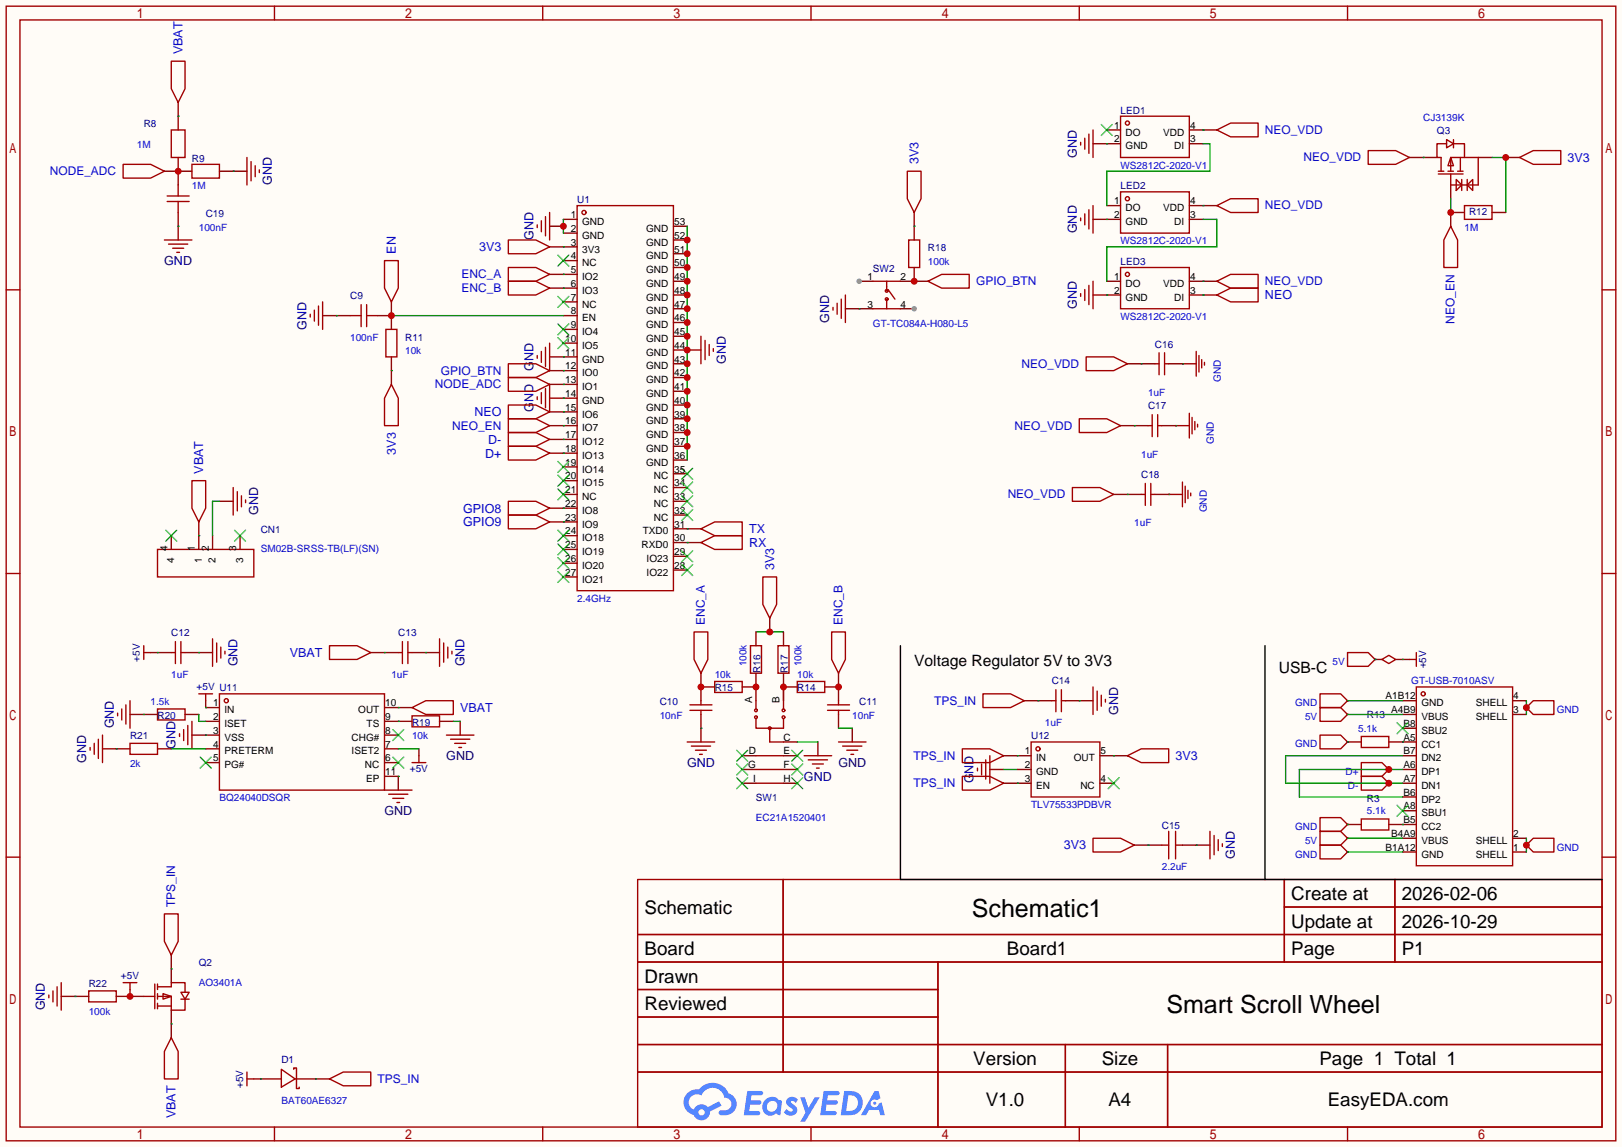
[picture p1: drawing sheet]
<svg xmlns="http://www.w3.org/2000/svg" width="299mm" height="212mm" viewBox="0 0 299 212" stroke-linecap="round" stroke-linejoin="round" font-family="sans-serif">
<path d="M0 0h299.5v211.8h-299.5z" fill="#fffcf7"/>
<g fill="none" stroke="#a10000" stroke-width=".25">
<path d="M1.1 1.1h297.2v209.6h-297.2zM3.7 3.7h292.1v204.5h-292.1zM50.7 1.1v2.6M100.2 1.1v2.6M149.7 1.1v2.6M199.3 1.1v2.6M248.8 1.1v2.6M1.1 53.5h2.6M295.8 53.5h2.5M1.1 105.9h2.6M295.8 105.9h2.5M1.1 158.3h2.6"/>
<path d="M295.8 158.3h2.5M117.7 162.4h178.1v45.8h-178.1zM117.7 172.6h178.1M117.7 177.7h178.1M144.6 162.4v35.6M173.2 177.7v30.5M237.1 162.4v15.3M237.1 167.5h58.7M257.5 162.4v15.3M117.7 182.8h55.5M117.7 192.9h178.1M117.7 187.8h55.5"/>
<path d="M117.7 198h178.1M196.7 192.9v15.3M215.6 192.9v15.3M50.7 208.2v2.5M100.2 208.2v2.5M149.7 208.2v2.5M199.3 208.2v2.5M248.8 208.2v2.5"/>
</g>
<g fill="#5487ff">
<path d="M145.5 202.8a1.3 1.3 0 0 1 1.8 .3l-.4 .6a.54 .54 0 0 0-.9-.2l.1 .2a1.58 1.58 0 0 1 1.1 1.6 1.43 1.43 0 0 1-2.5 .1l.5-.6a.64 .64 0 0 0 .5 .5 .64 .64 0 0 0 .7-.3l-.2-.2a1.6 1.6 0 0 1-1-1.6z"/>
<path d="M147.7 202.7h.9l.7 1.9 1.1-1.9h.9l-2.7 4.5h-.9l1-1.7z"/>
<path d="M138 201.5h1.6a1.31 1.31 0 0 1 1.2 .2 .4 .4 0 0 1-.3 .6h-1.8l-.1 .9h1.6a.4 .4 0 0 1 .4 .4 .4 .4 0 0 1-.4 .4h-1.7l-.2 1.2h.8a1.23 1.23 0 0 1 1.2 .2 .39 .39 0 0 1-.3 .6h-2.7z"/>
<path d="M152.1 201.5h1.6a1.32 1.32 0 0 1 1.3 .2 .39 .39 0 0 1-.4 .6h-1.7l-.2 .9h1.7a.4 .4 0 0 1 .3 .4 .4 .4 0 0 1-.4 .4h-1.7l-.2 1.2h.8a1.23 1.23 0 0 1 1.2 .2 .39 .39 0 0 1-.3 .6h-2.7z"/>
<path d="M161.5 201.5h.7l.4 1.3-.7 .4a.75 .75 0 0 0-1.1 .3 .75 .75 0 0 0 .5 1 .75 .75 0 0 0 .9-.6l.6-.3 .6 2.4h-.9l-.2-1h-1.9l-.5 1h-.9z"/>
<path d="M155.9 201.5l-.7 4.5h1.5a2.27 2.27 0 0 0 2.6-2.3 2.27 2.27 0 0 0-2.7-2.2zM156.6 202.3a1.5 1.5 0 0 1 1.8 1.5 1.5 1.5 0 0 1-1.9 1.4h-.3z"/>
<path d="M141.3 203.1a1.62 1.62 0 0 0-.4 2.1 1.62 1.62 0 0 0 2 .7l.4-.3 .3 .3 .5 .1 .3-2.5-.2-.3h-.4a1.58 1.58 0 0 0-2.5-.1zM141.9 203.6a.99 .99 0 0 1 1.6 .3 .99 .99 0 0 1-.9 1.4 .94 .94 0 0 1-1-.5 .94 .94 0 0 1 .3-1.2z"/>
<path d="M126.9 201.9a2.37 2.37 0 0 0 1.2 4 1.54 1.54 0 0 0 1.7 1 1.54 1.54 0 0 0 1.3-1.6l2.1-1.1-.5-.8-2 1.1a1.57 1.57 0 0 0-2.6 .4 1.5 1.5 0 0 1-.8-2.1 1.5 1.5 0 0 1 2.2-.5 2.23 2.23 0 0 1 2.3-1.4 2.23 2.23 0 0 1 2 1.8 1.16 1.16 0 0 1 1.2 1.1 1.16 1.16 0 0 1-1 1.3h-.7a.47 .47 0 0 0-.6 .3 .47 .47 0 0 0 .4 .6 2.23 2.23 0 0 0 2.3-.7 2.23 2.23 0 0 0 .4-2.3 2.16 2.16 0 0 0-1.3-1.1 3.2 3.2 0 0 0-5.4-.7l-1.2 .1zM129 205.4a.58 .58 0 0 1 1.1 0 .58 .58 0 0 1-1.1 0z"/>
<circle cx="161.5" cy="203.8" r=".28"/>
</g>
<g fill="none" stroke="#a10000" stroke-width=".25">
<path d="M161.2 51.9h5M161.2 57h5M163.7 51.9v1.8M163.7 55.2v1.8M164 53.5l1.2 1.7M139.6 132.7v1.8h5.1v-1.8M139.6 129.4v1.5M139.6 139.6h5.1M142.1 134.5v2.5h2.6M144.7 126.9v4M139.6 142.1h5.1M139.6 144.7h5.1"/>
<circle cx="139.6" cy="131.2" r=".25"/>
<circle cx="139.6" cy="132.5" r=".25"/>
<circle cx="142.1" cy="134.5" r=".25"/>
<circle cx="144.7" cy="131.2" r=".25"/>
<circle cx="144.7" cy="132.5" r=".25"/>
</g>
<path d="M158.6 51.9h2.6M137 139.6h2.6M139.6 126.9v2.5M144.7 139.6h2.5M144.7 126.9v2.5M144.7 137h2.5M137 142.1h2.6M137 144.7h2.6M144.7 142.1h2.5M144.7 144.7h2.5" fill="none" stroke="#870000" stroke-width=".25"/>
<path d="M136 138.6l2 2M138 138.6l-2 2M146.2 138.6l2 2M148.2 138.6l-2 2M136 141.1l2 2M136 143.6l2 2.1M138 141.1l-2 2M138 143.6l-2 2.1M146.2 141.1l2 2M146.2 143.6l2 2.1M148.2 141.1l-2 2M148.2 143.6l-2 2.1" fill="none" stroke="#3c3" stroke-width=".25"/>
<circle cx="158.6" cy="51.9" r=".51" fill="#999"/>
<path d="M158.6 57h2.6M166.2 51.9h2.6M166.2 57h2.6" fill="none" stroke="#870000" stroke-width=".25"/>
<circle cx="168.8" cy="57" r=".51" fill="#999"/>
<g fill="none" stroke="#a10000" stroke-width=".25">
<path d="M106.6 38h17.7v71.1h-17.7zM199.5 26.3v.5M200.3 25.5v2.1M200.3 39.5v2M201 24.8v3.5M201 38.7v3.6M201.8 24v5.1M201.8 38v5.1M206.9 21.5h12.7v7.6h-12.7zM206.9 35.4h12.7v7.7h-12.7zM199.5 40.3v.5M199.5 54.2v.5"/>
<path d="M200.3 53.5v2M201 52.7v3.6M201.8 51.9v5.1M206.9 49.4h12.7v7.6h-12.7zM224.7 54.5l2.5-1.3h5.1v2.6h-5.1zM129.4 62.1v5.1M130.2 62.9v3.5M130.9 63.6v2.1M131.7 64.4v.5"/>
<circle cx="107.8" cy="39.2" r=".38"/>
<circle cx="208.2" cy="36.7" r=".38"/>
<circle cx="208.2" cy="22.7" r=".38"/>
<circle cx="163.7" cy="53.7" r=".25"/>
<circle cx="163.7" cy="55.2" r=".25"/>
<circle cx="208.2" cy="50.7" r=".38"/>
</g>
<g fill="none" stroke="#870000" stroke-width=".25">
<path d="M201.8 26.5h5.1M204.3 24h2.6M204.3 38h2.6M219.6 24h2.5M219.6 26.5h2.5M219.6 38h2.5M104 40.5h2.6M104 43.1h2.6M104 45.6h2.6M104 48.1h2.6M104 50.7h2.6M104 53.2h2.6"/>
<path d="M104 55.8h2.6M104 58.3h2.6M124.3 51.9h2.6M124.3 54.5h2.6M124.3 59.6h2.6M124.3 57h2.6M124.3 49.4h2.6M124.3 46.9h2.6M124.3 44.3h2.6M124.3 41.8h2.6M201.8 40.5h5.1M201.8 54.5h5.1"/>
<path d="M204.3 51.9h2.6M219.6 40.5h2.5M219.6 51.9h2.5M219.6 54.5h5.1M104 60.8h2.6M104 63.4h2.6M104 65.9h2.6M104 68.5h2.6M104 71h2.6M104 73.5h2.6M104 76.1h2.6M104 78.6h2.6"/>
<path d="M124.3 79.9h2.6M124.3 77.3h2.6M124.3 74.8h2.6M124.3 72.3h2.6M124.3 69.7h2.6M124.3 67.2h2.6M124.3 64.6h5.1M124.3 62.1h2.6M104 81.2h2.6M104 83.7h2.6M104 86.2h2.6M104 88.8h2.6"/>
<path d="M104 91.3h2.6M104 93.9h2.6M104 96.4h2.6M104 98.9h2.6M124.3 97.7h2.6M124.3 95.1h2.6M124.3 92.6h2.6M124.3 90h2.6M124.3 87.5h2.6M124.3 85h2.6M124.3 82.4h2.6M104 101.5h2.6"/>
<path d="M104 104h2.6M104 106.6h2.6M124.3 105.3h2.6M124.3 102.7h2.6M124.3 100.2h2.6"/>
</g>
<g fill="none" stroke="#3c3" stroke-width=".25">
<path d="M203.3 23l2.1 2M205.4 23l-2.1 2M103 47.1l2 2M103 54.7l2 2.1M103 59.8l2 2M105 47.1l-2 2M105 54.7l-2 2.1M105 59.8l-2 2M103 62.4l2 2M105 62.4l-2 2M103 85.2l2 2M103 87.8l2 2"/>
<path d="M103 90.3l2 2M103 97.9l2 2M105 85.2l-2 2M105 87.8l-2 2M105 90.3l-2 2M105 97.9l-2 2M125.9 94.1l2 2M125.9 91.6l2 2M125.9 89l2 2.1M125.9 86.5l2 2M127.9 94.1l-2 2M127.9 91.6l-2 2"/>
<path d="M127.9 89l-2 2.1M127.9 86.5l-2 2M103 100.5l2 2M103 103l2 2M103 105.5l2 2.1M105 100.5l-2 2M105 103l-2 2M105 105.5l-2 2.1M125.9 104.3l2 2M125.9 101.7l2 2.1M127.9 104.3l-2 2M127.9 101.7l-2 2.1"/>
</g>
<path d="M204.3 26.5h.1M222.1 26.5h1.3v5.1h-19.1v6.4M126.9 41.8v43.2M204.3 40.5h.1M204.3 54.5h.1M222.1 54.5h.1M222.1 40.5h2.6v5.1h-20.4v6.3" fill="none" stroke="#008700" stroke-width=".25"/>
<g fill="#c00">
<circle cx="126.9" cy="82.4" r=".63"/>
<circle cx="126.9" cy="79.9" r=".63"/>
<circle cx="126.9" cy="77.3" r=".63"/>
<circle cx="126.9" cy="74.8" r=".63"/>
<circle cx="126.9" cy="72.3" r=".63"/>
<circle cx="126.9" cy="69.7" r=".63"/>
<circle cx="126.9" cy="67.2" r=".63"/>
<circle cx="126.9" cy="64.6" r=".63"/>
<circle cx="126.9" cy="59.6" r=".63"/>
<circle cx="126.9" cy="62.1" r=".63"/>
<circle cx="126.9" cy="57" r=".63"/>
<circle cx="126.9" cy="54.5" r=".63"/>
<circle cx="126.9" cy="51.9" r=".63"/>
<circle cx="126.9" cy="49.4" r=".63"/>
<circle cx="126.9" cy="46.9" r=".63"/>
<circle cx="126.9" cy="44.3" r=".63"/>
</g>
<path d="M101.5 41.8h2.5M101.5 65.9h2.5M101.5 73.5h2.5" fill="none" stroke="#870000" stroke-width=".25"/>
<path d="M101.5 39.2v5.1M99.2 41.5v.5M99.9 40.8v2M100.7 40v3.6M99.2 65.7v.5M99.2 73.3v.5M99.9 64.9v2M99.9 72.5v2M100.7 64.1v3.6M100.7 71.8v3.5M101.5 63.4v5.1M101.5 71v5.1" fill="none" stroke="#a10000" stroke-width=".25"/>
<path d="M104 40.5v2.6M104 65.9h.1M104 73.5h.1" fill="none" stroke="#008700" stroke-width=".25"/>
<circle cx="104" cy="41.8" r=".63" fill="#c00"/>
<g fill="none" stroke="#870000" stroke-width=".25">
<path d="M101.5 45.6h2.5M248.8 137h.1M248.8 129.4h.1M248.8 132h.1M248.8 137h2.5M256.4 137h5.1M259 129.4h2.5M259 132h2.5M259 139.6h2.5M259 134.5h2.5M279.3 129.4h2.5M279.3 132h2.5"/>
<path d="M281.8 130.7h.1M248.8 152.3h.1M248.8 157.4h.1M248.8 154.8h.1M248.8 152.3h2.5M256.4 142.1h.1M256.4 144.7h.1M256.4 152.3h5.1M259 154.8h2.5M259 157.4h2.5M259 149.7h2.5M259 147.2h2.5"/>
<path d="M259 144.7h2.5M259 142.1h2.5M279.3 154.8h2.5M279.3 157.4h2.5M281.8 156.1h.1"/>
</g>
<g fill="none" stroke="#a10000" stroke-width=".25">
<path d="M93.9 44.3h5l2.6 1.3-2.6 1.3h-5zM243.7 135.8h3.8l1.3 1.2-1.3 1.3h-3.8zM243.7 128.1h3.8l1.3 1.3-1.3 1.3h-3.8zM243.7 130.7h3.8l1.3 1.3-1.3 1.2h-3.8zM251.3 136h5.1v2h-5.1zM261.5 126.9h17.8v33h-17.8zM283.1 129.4h3.8v2.6h-3.8l-1.3-1.3zM243.7 151h3.8l1.3 1.3-1.3 1.2h-3.8zM243.7 156.1h3.8l1.3 1.3-1.3 1.2h-3.8zM243.7 153.5h3.8l1.3 1.3-1.3 1.3h-3.8zM251.3 151.3h5.1v2h-5.1zM251.3 140.8h3.8l1.3 1.3-1.3 1.3h-3.8z"/>
<path d="M251.3 143.4h3.8l1.3 1.3-1.3 1.2h-3.8zM283.1 154.8h3.8v2.6h-3.8l-1.3-1.3z"/>
<circle cx="262.8" cy="128.1" r=".38"/>
</g>
<path d="M104 45.6h.1M281.8 154.8v2.6" fill="none" stroke="#008700" stroke-width=".25"/>
<path d="M257.9 133.5l2.1 2M260 133.5l-2.1 2M257.9 148.7l2.1 2M260 148.7l-2.1 2" fill="none" stroke="#3c3" stroke-width=".25"/>
<circle cx="281.8" cy="156.1" r=".63" fill="#c00"/>
<path d="M281.8 129.4v2.6" fill="none" stroke="#008700" stroke-width=".25"/>
<circle cx="281.8" cy="130.7" r=".63" fill="#c00"/>
<path d="M259 142.1h-19.1v5.1h19.1" fill="none" stroke="#008700" stroke-width=".25"/>
<circle cx="256.4" cy="142.1" r=".63" fill="#c00"/>
<path d="M259 139.6h-21.6v5.1h21.6" fill="none" stroke="#008700" stroke-width=".25"/>
<circle cx="256.4" cy="144.7" r=".63" fill="#c00"/>
<g fill="none" stroke="#008700" stroke-width=".25">
<path d="M32.9 21.5h.1M32.9 31.6h.1M62.1 58.3h.1M72.3 58.3h31.7M72.3 68.5h.1M104 71h.1M36.7 98.9h.1M40.5 92.6h-1.3v6.3M248.8 137h.1M248.8 132h10.2M248.8 129.4h10.2M253.9 121.8h.1"/>
<path d="M259 137h.1M259 121.8h.1M185.3 142.1h2.5M248.8 152.3h.1M248.8 154.8h10.2M248.8 157.4h10.2M259 152.3h.1"/>
</g>
<path d="M166.2 119.3v43.1h67.4M233.6 119.3v43.1h62.2" fill="none" stroke="#000" stroke-width=".25"/>
<g fill="none" stroke="#a10000" stroke-width=".25">
<path d="M31.6 11.3h2.6v5.1l-1.3 2.5-1.3-2.5zM22.7 30.4h5.1l2.6 1.2-2.6 1.3h-5.1zM31.6 24h2.6v5.1h-2.6zM35.4 30.4h5.1v2.5h-5.1zM45.6 29.1v5.1M46.4 29.8v3.6M47.1 30.6v2M47.9 31.4v.5M57.3 58v.5M58 57.3v2M58.8 56.5v3.6M59.6 55.8v5"/>
<path d="M64.6 58.3h2.1M66.7 56.3v4M67.7 58.3h2M67.7 56.3v4M71.2 60.8h2.1v5.1h-2.1zM72.3 71l1.2 2.5v5.1h-2.5v-5.1zM93.9 69.7h5l2.6 1.3-2.6 1.3h-5zM35.4 88.8h2.6v5.1l-1.3 2.5-1.3-2.5zM43.1 90v5.1M43.8 90.8v3.6M44.6 91.6v2M45.3 92.3v.5"/>
<path d="M29.1 101.5h17.8v5.1h-17.8zM40.5 128.1h30.5v17.8h-30.5zM182.8 139.6v5.1M208.2 139.6l2.5-1.3h5.1v2.5h-5.1zM248.8 120.5h3.8l1.3 1.3-1.3 1.3h-3.8zM255.1 121.8l1.3-.8 1.3 .8-1.3 .8zM260.2 121.8h1.3M261.5 120.5v2.6M180.5 141.9v.5M181.2 141.1v2M182 140.3v3.6"/>
<circle cx="41.8" cy="129.4" r=".38"/>
</g>
<g fill="none" stroke="#870000" stroke-width=".25">
<path d="M32.9 18.9v5.1M30.4 31.6h5M32.9 29.1v2.5M40.5 31.6h5.1M59.6 58.3h5M69.7 58.3h2.6M72.3 55.8v5M72.3 65.9v5.1M101.5 71h2.5M31.6 98.9v2.6M36.7 96.4v5.1M39.2 98.9v2.6"/>
<path d="M40.5 92.6h2.6M44.3 98.9v2.6M38 130.7h2.5M38 133.2h2.5M38 135.8h2.5M38 138.3h2.5M71 130.7h2.5M71 133.2h2.5M71 135.8h2.5M71 138.3h2.5M205.6 139.6h2.6M253.9 121.8h.1"/>
<path d="M253.9 121.8h1.2M257.7 121.8h2.5M38 140.8h2.5M71 140.8h2.5M71 143.4h2.5M182.8 142.1h2.5"/>
</g>
<path d="M30.6 97.9l2 2M32.6 97.9l-2 2M43.3 97.9l2 2M45.3 97.9l-2 2M37 139.8l2 2.1M39 139.8l-2 2.1M72.5 139.8l2 2.1M72.5 134.7l2 2.1M74.5 139.8l-2 2.1M74.5 134.7l-2 2.1" fill="none" stroke="#3c3" stroke-width=".25"/>
<circle cx="72.3" cy="58.3" r=".63" fill="#c00"/>
<path d="M71 48.1h2.5v5.1l-1.2 2.6-1.3-2.6zM93.9 49.4h5l2.6 1.3-2.6 1.2h-5zM93.9 51.9h5l2.6 1.3-2.6 1.3h-5zM171.3 51.9l2.6-1.2h5v2.5h-5zM93.9 67.2h5l2.6 1.3-2.6 1.2h-5zM128.1 116.7h2.6v5.1l-1.3 2.5-1.3-2.5zM140.8 106.6h2.6v5l-1.3 2.6-1.3-2.6zM153.5 116.7h2.6v5.1l-1.3 2.5-1.3-2.5zM132 125.9h5v2h-5zM147.2 125.9h5.1v2h-5.1z" fill="none" stroke="#a10000" stroke-width=".25"/>
<path d="M101.5 50.7h2.5M101.5 53.2h2.5M168.8 51.9h2.5M101.5 68.5h2.5M142.1 114.2v2.5M129.4 124.3v2.6h2.6M137 126.9h2.6M144.7 126.9h2.5M154.8 124.3v2.6h-2.5" fill="none" stroke="#870000" stroke-width=".25"/>
<path d="M104 50.7h.1M104 53.2h.1M104 68.5h.1M139.6 116.7h5.1M129.4 126.9h.1M139.6 126.9h.1M144.7 126.9h.1M154.8 126.9h.1" fill="none" stroke="#008700" stroke-width=".25"/>
<circle cx="142.1" cy="116.7" r=".63" fill="#c00"/>
<path d="M129.4 126.9v2.5M129.4 132v2.5M151 137v2.6" fill="none" stroke="#870000" stroke-width=".25"/>
<path d="M127.4 131.2h4M127.4 130.2h4M148.5 139.6h5M149.2 140.3h3.6M150 141.1h2M150.7 141.9h.6" fill="none" stroke="#a10000" stroke-width=".25"/>
<path d="M147.2 137h3.8" fill="none" stroke="#008700" stroke-width=".25"/>
<circle cx="129.4" cy="126.9" r=".63" fill="#c00"/>
<path d="M129.4 129.4v.8M129.4 131.2v.8M152.8 131.2h4M152.8 130.2h4" fill="none" stroke="#a10000" stroke-width=".25"/>
<path d="M154.8 126.9v2.5M154.8 132v2.5" fill="none" stroke="#870000" stroke-width=".25"/>
<circle cx="154.8" cy="126.9" r=".63" fill="#c00"/>
<path d="M138.6 119.3h2v5h-2zM126.9 137h5.1M127.6 137.8h3.6M128.4 138.6h2M129.2 139.3h.5M154.8 129.4v.8M154.8 131.2v.8M154.8 137h5.1M155.6 137.8h3.5M156.3 138.6h2.1M157.1 139.3h.5" fill="none" stroke="#a10000" stroke-width=".25"/>
<path d="M139.6 116.7v2.6M129.4 134.5v2.5M139.6 124.3v2.6M157.4 134.5v2.5" fill="none" stroke="#870000" stroke-width=".25"/>
<path d="M129.4 134.5h.1M154.8 134.5h2.6" fill="none" stroke="#008700" stroke-width=".25"/>
<circle cx="139.6" cy="126.9" r=".63" fill="#c00"/>
<path d="M143.6 119.3h2.1v5h-2.1z" fill="none" stroke="#a10000" stroke-width=".25"/>
<path d="M144.7 116.7v2.6M144.7 124.3v2.6" fill="none" stroke="#870000" stroke-width=".25"/>
<circle cx="144.7" cy="126.9" r=".63" fill="#c00"/>
<path d="M156.1 57h2.5M168.8 41.8v2.5M168.8 49.4v2.5" fill="none" stroke="#870000" stroke-width=".25"/>
<path d="M153.8 56.8v.5M154.6 56v2M155.3 55.2v3.6M156.1 54.5v5.1M167.8 44.3h2v5.1h-2z" fill="none" stroke="#a10000" stroke-width=".25"/>
<path d="M158.6 57h.1M168.8 51.9h.1" fill="none" stroke="#008700" stroke-width=".25"/>
<circle cx="168.8" cy="51.9" r=".63" fill="#c00"/>
<g fill="none" stroke="#870000" stroke-width=".25">
<path d="M168.8 39.2v2.6M18.9 138.3h5.1M24 132h5.1M29.1 138.3h2.5M34.2 132h2.5M35.4 135.8h2.6M38 129.4v1.3M73.5 130.7h2.6M73.5 133.2h2.6M77.3 138.3v1.3M81.2 133.2h2.5M85 133.2v2.6"/>
<path d="M73.5 143.4v2.5M31.6 178.9v2.6M11.3 184h5.1M21.5 184h5M24 182.8v1.2M31.6 186.6v2.5"/>
</g>
<g fill="none" stroke="#a10000" stroke-width=".25">
<path d="M167.5 31.6h2.6v5.1l-1.3 2.5-1.3-2.5zM16.6 138v.6M17.4 137.3v2M18.2 136.5v3.6M18.9 135.8v5M21.7 131.7v.5M22.5 130.9v2.1M23.2 130.2v3.5M24 137.3h5.1v2h-5.1zM24 129.4v5.1M29.1 130.9h5.1v2.1h-5.1zM33.1 135.5v.5"/>
<path d="M33.9 134.7v2.1M34.7 134v3.5M35.4 133.2v5.1M36.7 128.1h2.5M38 128.1v1.3M76.1 132.2h5.1v2h-5.1zM76.1 130.7l2.5-1.3h5.1v2.6h-5.1zM77.3 139.6v1.2M82.4 135.8h5.1M83.2 136.5h3.5M83.9 137.3h2.1M84.7 138h.5"/>
<path d="M71 145.9h5.1M71.8 146.7h3.5M72.5 147.4h2M73.3 148.2h.5M76.1 140.8h2.5M9 183.8v.5M9.8 183v2M10.5 182.2v3.6M11.3 181.5v5.1M16.4 183h5.1v2h-5.1zM26.5 184h2.1M28.6 181.7v4.6"/>
<path d="M29.1 184h2.5v2.6h2.6v-2.1M29.1 182.2h2.5v-.7h2.6v1.8M29.1 185.8h2.5M29.1 181.7v1.1M29.1 183.5v1M29.1 185.3v1M30.1 183.5l1.5 .5-1.5 .5zM33.4 183.3h1.5l-.7 1.2zM33.4 184.5h1.5"/>
</g>
<g fill="none" stroke="#008700" stroke-width=".25">
<path d="M168.8 41.8h.1M21.5 138.3h.1M26.5 132h.1M31.6 138.3h6.4M36.7 132v1.2h1.3M38 135.8h.1M38 130.7h.1M73.5 130.7h.1M73.5 133.2h.1M73.5 138.3h3.8M83.7 133.2h1.3M73.5 143.4h.1"/>
<path d="M13.8 184h.1M24 184h.1"/>
</g>
<circle cx="24" cy="184" r=".63" fill="#c00"/>
<g fill="none" stroke="#a10000" stroke-width=".25">
<path d="M252.6 27.8h5.1l2.5 1.3-2.5 1.3h-5.1zM265.6 32.1h4.5M265.6 31.6h1M267.1 25.8l1.3 .7-1.3 .8zM267.1 26.5h-1.8v2.6h.8v2.5M267.3 31.6h1.1M267.8 29.1l.6 1.5h-1.1zM268.4 26.5h2v2.6M268.4 25.8v1.5M268.9 33.1l1 1.1-1 1zM269.1 31.6h1M269.6 29.1v2.5"/>
<path d="M269.9 33.1v2.1M270.4 29.1h-2.6v2.5M270.4 29.1h2.5v5.1h-5.1v-2.1M270.9 34.2l1-1.1v2.1zM270.9 33.1v2.1M280.5 29.1l2.6-1.3h5.1v2.6h-5.1zM93.9 79.9h5l2.6 1.3-2.6 1.2h-5zM93.9 74.8h5l2.6 1.3-2.6 1.2h-5zM212 78.6h.7M212.7 76.6v4M213.2 67.2h.8M213.7 78.6h.8"/>
<path d="M213.7 76.6v4M214 65.2v4M215 67.2h.8M215 65.2v4M217 78.6h2.6M218.3 67.2h2.6M219.6 76.3v4.6M220.1 77.1v3M220.6 77.9v1.5M220.9 64.9v4.6M221.1 78.4v.5M221.4 65.7v3"/>
<path d="M221.9 66.4v1.5M222.4 66.9v.5M93.9 82.4h5l2.6 1.3-2.6 1.3h-5zM93.9 92.6h5l2.6 1.3-2.6 1.2h-5zM93.9 95.1h5l2.6 1.3-2.6 1.3h-5zM129.4 97.7l2.6-1.3h5v2.5h-5zM210.7 91.3h.8M211.5 89.3v4M212.5 91.3h.7M212.5 89.3v4M215.8 91.3h2.5M218.3 89v4.6"/>
<path d="M218.8 89.8v3M219.3 90.6v1.5M219.8 91.1v.5M26.5 119.3v2.5M32.4 118.5v4.1M33.4 118.5v4.1M39.2 118v5.1M40 118.7v3.6M40.8 119.5v2M60.8 119.3h5.1l2.6 1.2-2.6 1.3h-5.1zM74.3 118.5v4.1M75.3 118.5v4.1"/>
<path d="M81.2 118v5.1M81.9 118.7v3.6M82.7 119.5v2M129.4 100.2l2.6-1.3h5v2.6h-5zM26.5 120.5h1.3M31.6 120.5h.8M33.4 120.5h.8M41.5 120.3v.5M73.5 120.5h.8M75.3 120.5h.8M83.4 120.3v.5M177.7 138.3h5.1l2.5 1.3-2.5 1.2h-5.1z"/>
<path d="M181.5 128.1h5.1l2.5 1.3-2.5 1.3h-5.1zM194.2 129.4h.7M194.9 127.4v4M196 127.4v4M196 129.4h.7M201.8 126.9v5.1M202.6 127.6v3.6M203.3 128.4v2M204.1 129.2v.5M201.8 154.8h5.1l2.5 1.3-2.5 1.3h-5.1zM214.5 156.1h1.3M215.8 153.5v5.1"/>
<path d="M217 153.5v5.1M217 156.1h1.3M223.4 153.5v5.1M224.2 154.3v3.6M224.9 155.1v2M225.7 155.8v.5M30.4 168.8h2.5v5.1l-1.3 2.5-1.2-2.5zM22.7 181.5h2.6M24 181.5v1.3M31.6 191.6l1.3 2.6v5.1h-2.5v-5.1zM45.6 198v2.5M45.6 199.3h1.3"/>
<path d="M51.9 197.5l2.6 1.8-2.6 1.5zM54.2 197.5v-.3h.5v3.8h.5v-.2M60.8 199.3l2.6-1.3h5.1v2.5h-5.1z"/>
</g>
<g fill="none" stroke="#870000" stroke-width=".25">
<path d="M260.2 29.1h5.1M267.8 34.2v2.5M272.9 29.1h2.6M278 29.1h2.5M101.5 76.1h2.5M209.4 78.6h2.6M210.7 67.2h2.5M214.5 78.6h2.5M215.8 67.2h2.5M217 78.6h.1M218.3 67.2h.1M101.5 81.2h2.5"/>
<path d="M101.5 83.7h2.5M101.5 93.9h2.5M101.5 96.4h2.5M126.9 97.7h2.5M208.2 91.3h2.5M213.2 91.3h2.6M215.8 91.3h.1M126.9 100.2h2.5M27.8 120.5h3.8M34.2 120.5h5M68.5 120.5h5M76.1 120.5h5.1"/>
<path d="M185.3 139.6h2.5M189.1 129.4h5.1M196.7 129.4h5.1M209.4 156.1h5.1M218.3 156.1h5.1M31.6 176.4v2.5M31.6 189.1v2.5M46.9 199.3h5M54.5 199.3h6.3"/>
</g>
<g fill="none" stroke="#008700" stroke-width=".25">
<path d="M43.1 31.6h.1M262.8 29.1h.1M275.5 29.1h2.5v10.1M104 76.1h.1M217 78.6h.1M218.3 67.2h.1M104 81.2h.1M104 83.7h.1M104 93.9h.1M104 96.4h.1M126.9 97.7h.1M215.8 91.3h.1"/>
<path d="M126.9 100.2h.1M29.1 120.5h.1M36.7 120.5h.1M71 120.5h.1M78.6 120.5h.1M191.6 129.4h.1M199.3 129.4h.1M212 156.1h.1M220.9 156.1h.1M31.6 178.9h.1M31.6 189.1h.1M48.1 199.3h.1"/>
<path d="M58.3 199.3h.1"/>
</g>
<circle cx="278" cy="29.1" r=".63" fill="#c00"/>
<path d="M270.4 39.2h-2.6v2.6" fill="none" stroke="#870000" stroke-width=".25"/>
<path d="M267.8 41.8l1.3 2.5v5.1h-2.5v-5.1z" fill="none" stroke="#a10000" stroke-width=".25"/>
<path d="M267.8 36.7v2.5" fill="none" stroke="#008700" stroke-width=".25"/>
<circle cx="267.8" cy="39.2" r=".63" fill="#c00"/>
<path d="M32.9 31.6v2.6M32.9 39.2v2.6M222.1 24h2.6M222.1 38h2.6M275.5 39.2h2.5M222.1 51.9h2.6M101.5 78.6h2.5M206.9 78.6h2.5M208.2 67.2h2.5M205.6 91.3h2.6" fill="none" stroke="#870000" stroke-width=".25"/>
<path d="M30.9 37.2h4M32.9 34.2v2M32.9 37.2v2M224.7 24l2.5-1.3h5.1v2.6h-5.1zM224.7 38l2.5-1.3h5.1v2.5h-5.1zM270.4 38h5.1v2.5h-5.1zM224.7 51.9l2.5-1.2h5.1v2.5h-5.1zM93.9 77.3h5l2.6 1.3-2.6 1.3h-5zM199.3 77.3h5l2.6 1.3-2.6 1.3h-5zM200.5 65.9h5.1l2.6 1.3-2.6 1.3h-5.1zM198 90h5.1l2.5 1.3-2.5 1.3h-5.1z" fill="none" stroke="#a10000" stroke-width=".25"/>
<path d="M222.1 24h.1M222.1 38h.1M222.1 51.9h.1M104 78.6h.1M209.4 78.6h.1M210.7 67.2h.1M208.2 91.3h.1" fill="none" stroke="#008700" stroke-width=".25"/>
<circle cx="32.9" cy="31.6" r=".63" fill="#c00"/>
<g fill="none" stroke="#a10000" stroke-width=".25">
<path d="M30.9 36.2h4M30.4 44.3h5M31.1 45.1h3.6M31.9 45.8h2M32.6 46.6h.5M190.4 137h12.7v10.2h-12.7zM177.7 143.4h5.1l2.5 1.3-2.5 1.2h-5.1z"/>
<circle cx="191.6" cy="138.3" r=".38"/>
</g>
<path d="M32.9 41.8v2.5M187.8 139.6h2.6M203.1 139.6h2.5M185.3 144.7h5.1M187.8 142.1h2.6M203.1 144.7h2.5" fill="none" stroke="#870000" stroke-width=".25"/>
<path d="M32.9 41.8h.1M187.8 139.6h.1M205.6 139.6h.1M187.8 144.7h.1" fill="none" stroke="#008700" stroke-width=".25"/>
<path d="M204.6 143.6l2 2.1M206.6 143.6l-2 2.1" fill="none" stroke="#3c3" stroke-width=".25"/>
<g font-size="4.6">
<text x="179.4" y="169.4">Schematic1</text>
<text x="215.3" y="187.1">Smart Scroll Wheel</text>
</g>
<g font-size="3.5">
<text x="238.4" y="166.2">Create at</text>
<text x="258.8" y="166.2">2026-02-06</text>
<text x="119" y="168.8">Schematic</text>
<text x="238.4" y="171.3">Update at</text>
<text x="258.8" y="171.3">2026-10-29</text>
<text x="119" y="176.4">Board</text>
<text x="185.9" y="176.4">Board1</text>
<text x="238.4" y="176.4">Page</text>
<text x="258.8" y="176.4">P1</text>
<text x="119" y="181.5">Drawn</text>
<text x="119" y="186.6">Reviewed</text>
<text x="179.7" y="196.7">Version</text>
<text x="203.4" y="196.7">Size</text>
<text x="243.6" y="196.7">Page 1 Total 1</text>
<text x="182" y="204.3">V1.0</text>
<text x="204.7" y="204.3">A4</text>
<text x="245.1" y="204.3">EasyEDA.com</text>
</g>
<g font-size="2.9">
<text x="168.8" y="123">Voltage Regulator 5V to 3V3</text>
<text x="236.1" y="124.3">USB-C</text>
</g>
<g font-size="2.3" fill="#00f">
<text x="33.7" y="10" transform="rotate(-90 33.7 10)">VBAT</text>
<text x="289.4" y="29.9">3V3</text>
<text x="169.6" y="30.4" transform="rotate(-90 169.6 30.4)">3V3</text>
<text x="73.1" y="46.9" transform="rotate(-90 73.1 46.9)">EN</text>
<text x="88.5" y="46.4">3V3</text>
<text x="233.6" y="55.3">NEO</text>
<text x="87.6" y="76.9">NEO</text>
<text x="73.1" y="84" transform="rotate(-90 73.1 84)">3V3</text>
<text x="90.1" y="82">D-</text>
<text x="37.5" y="87.5" transform="rotate(-90 37.5 87.5)">VBAT</text>
<text x="89.6" y="84.5">D+</text>
<text x="85.5" y="94.7">GPIO8</text>
<text x="85.5" y="97.2">GPIO9</text>
<text x="138.3" y="98.5">TX</text>
<text x="138.3" y="101">RX</text>
<text x="142.9" y="105.3" transform="rotate(-90 142.9 105.3)">3V3</text>
<text x="53.5" y="121.3">VBAT</text>
<text x="85" y="131.5">VBAT</text>
<text x="217" y="140.4">3V3</text>
<text x="196.4" y="156.9">3V3</text>
<text x="32.4" y="206.6" transform="rotate(-90 32.4 206.6)">VBAT</text>
</g>
<g font-size="2.3" fill="#000080">
<text x="198.8" y="29.1" transform="rotate(-90 198.8 29.1)">GND</text>
<text x="50.2" y="34.2" transform="rotate(-90 50.2 34.2)">GND</text>
<text x="98.5" y="44.3" transform="rotate(-90 98.5 44.3)">GND</text>
<text x="198.8" y="43.1" transform="rotate(-90 198.8 43.1)">GND</text>
<text x="30.3" y="48.9">GND</text>
<text x="153.1" y="59.6" transform="rotate(-90 153.1 59.6)">GND</text>
<text x="198.8" y="57" transform="rotate(-90 198.8 57)">GND</text>
<text x="56.6" y="60.9" transform="rotate(-90 56.6 60.9)">GND</text>
<text x="98.5" y="68.5" transform="rotate(-90 98.5 68.5)">GND</text>
<text x="134" y="67.2" transform="rotate(-90 134 67.2)">GND</text>
<text x="98.5" y="76.1" transform="rotate(-90 98.5 76.1)">GND</text>
<text x="47.7" y="95.1" transform="rotate(-90 47.7 95.1)">GND</text>
<text x="43.9" y="123.1" transform="rotate(-90 43.9 123.1)">GND</text>
<text x="85.8" y="123.1" transform="rotate(-90 85.8 123.1)">GND</text>
<text x="206.4" y="132" transform="rotate(-90 206.4 132)">GND</text>
<text x="21" y="134.5" transform="rotate(-90 21 134.5)">GND</text>
<text x="15.9" y="140.9" transform="rotate(-90 15.9 140.9)">GND</text>
<text x="32.4" y="138.3" transform="rotate(-90 32.4 138.3)">GND</text>
<text x="82.4" y="140.4">GND</text>
<text x="126.8" y="141.7">GND</text>
<text x="154.8" y="141.7">GND</text>
<text x="148.4" y="144.2">GND</text>
<text x="179.8" y="144.7" transform="rotate(-90 179.8 144.7)">GND</text>
<text x="71" y="150.5">GND</text>
<text x="228" y="158.6" transform="rotate(-90 228 158.6)">GND</text>
<text x="8.3" y="186.6" transform="rotate(-90 8.3 186.6)">GND</text>
</g>
<g font-size="2.2" fill="#00f">
<text x="233.6" y="24.7">NEO_VDD</text>
<text x="240.7" y="29.8">NEO_VDD</text>
<text x="9.2" y="32.3">NODE_ADC</text>
<text x="233.6" y="38.7">NEO_VDD</text>
<text x="85.2" y="51.4">ENC_A</text>
<text x="85.2" y="53.9">ENC_B</text>
<text x="180.2" y="52.7">GPIO_BTN</text>
<text x="233.6" y="52.7">NEO_VDD</text>
<text x="268.6" y="59.8" transform="rotate(-90 268.6 59.8)">NEO_EN</text>
<text x="80.3" y="71.7">NODE_ADC</text>
<text x="81.4" y="69.2">GPIO_BTN</text>
<text x="188.6" y="67.9">NEO_VDD</text>
<text x="83.5" y="79.3">NEO_EN</text>
<text x="187.3" y="79.3">NEO_VDD</text>
<text x="186" y="92">NEO_VDD</text>
<text x="130.1" y="115.4" transform="rotate(-90 130.1 115.4)">ENC_A</text>
<text x="155.5" y="115.4" transform="rotate(-90 155.5 115.4)">ENC_B</text>
<text x="172.5" y="130.1">TPS_IN</text>
<text x="168.7" y="140.3">TPS_IN</text>
<text x="168.7" y="145.4">TPS_IN</text>
<text x="32.3" y="167.5" transform="rotate(-90 32.3 167.5)">TPS_IN</text>
<text x="69.7" y="200">TPS_IN</text>
</g>
<g font-size="1.8" fill="#000080">
<text x="26.5" y="23.5">R8</text>
<text x="206.9" y="21">LED1</text>
<text x="35.4" y="29.9">R9</text>
<text x="265.3" y="24.8">Q3</text>
<text x="206.9" y="35">LED2</text>
<text x="38" y="40.1">C19</text>
<text x="106.6" y="37.5">U1</text>
<text x="271.2" y="39.8">R12</text>
<text x="171.3" y="46.4">R18</text>
<text x="161.2" y="50.2">SW2</text>
<text x="206.9" y="48.9">LED3</text>
<text x="64.6" y="55.3">C9</text>
<text x="74.8" y="62.9">R11</text>
<text x="213.2" y="64.2">C16</text>
<text x="212" y="75.6">C17</text>
<text x="210.7" y="88.3">C18</text>
<text x="48.1" y="98.5">CN1</text>
<text x="31.6" y="117.5">C12</text>
<text x="73.5" y="117.5">C13</text>
<text x="25.8" y="122.2" transform="rotate(-90 25.8 122.2)">+5V</text>
<text x="140.4" y="124.3" transform="rotate(-90 140.4 124.3)">R16</text>
<text x="145.5" y="124.3" transform="rotate(-90 145.5 124.3)">R17</text>
<text x="263.3" y="123.5" transform="rotate(-90 263.3 123.5)">+5V</text>
<text x="36.3" y="127.4">+5V U11</text>
<text x="121.8" y="130.2">C10</text>
<text x="132" y="127.7">R15</text>
<text x="147.2" y="127.7">R14</text>
<text x="158.6" y="130.2">C11</text>
<text x="194.2" y="126.4">C14</text>
<text x="24" y="136.6">R21</text>
<text x="29.1" y="132.8">R20</text>
<text x="76.1" y="134">R19</text>
<text x="190.4" y="136.6">U12</text>
<text x="252.4" y="132.7">R13</text>
<text x="75.7" y="142.7">+5V</text>
<text x="139.6" y="148">SW1</text>
<text x="252.4" y="148.1">R3</text>
<text x="214.5" y="153.1">C15</text>
<text x="36.7" y="178.5">Q2</text>
<text x="16.4" y="182.3">R22</text>
<text x="22.3" y="180.8">+5V</text>
<text x="51.9" y="196.3">D1</text>
<text x="44.9" y="200.9" transform="rotate(-90 44.9 200.9)">+5V</text>
</g>
<g font-size="1.8">
<text x="205.7" y="23.8">1</text>
<text x="219.7" y="23.8">4</text>
<text x="205.7" y="26.3">2</text>
<text x="207.8" y="27.6">GND</text>
<text x="207.8" y="25">DO</text>
<text x="214.7" y="25">VDD</text>
<text x="216.8" y="27.6">DI</text>
<text x="219.7" y="26.3">3</text>
<text x="105.4" y="40.3">1</text>
<text x="107.5" y="41.6">GND</text>
<text x="124.5" y="41.6">53</text>
<text x="205.7" y="40.3">2</text>
<text x="205.7" y="37.7">1</text>
<text x="207.8" y="41.6">GND</text>
<text x="207.8" y="39">DO</text>
<text x="214.7" y="39">VDD</text>
<text x="216.8" y="41.6">DI</text>
<text x="219.7" y="37.7">4</text>
<text x="219.7" y="40.3">3</text>
<text x="105.4" y="42.8">2</text>
<text x="105.4" y="45.4">3</text>
<text x="105.4" y="47.9">4</text>
<text x="107.5" y="44.1">GND</text>
<text x="107.5" y="46.6">3V3</text>
<text x="119.3" y="47.9">GND</text>
<text x="119.3" y="45.4">GND</text>
<text x="119.3" y="42.8">GND</text>
<text x="124.5" y="46.6">51</text>
<text x="124.5" y="44.1">52</text>
<text x="105.4" y="50.4">5</text>
<text x="105.4" y="53">6</text>
<text x="107.5" y="49.2">NC</text>
<text x="107.5" y="51.7">IO2</text>
<text x="119.3" y="53">GND</text>
<text x="119.3" y="50.4">GND</text>
<text x="124.5" y="51.7">49</text>
<text x="124.5" y="49.2">50</text>
<text x="160.1" y="51.7">1</text>
<text x="166.2" y="51.7">2</text>
<text x="205.7" y="51.7">1</text>
<text x="207.8" y="53">DO</text>
<text x="214.7" y="53">VDD</text>
<text x="219.7" y="51.7">4</text>
<text x="105.4" y="55.5">7</text>
<text x="105.4" y="58.1">8</text>
<text x="107.5" y="54.3">IO3</text>
<text x="107.5" y="56.8">NC</text>
<text x="107.5" y="59.3">EN</text>
<text x="119.3" y="58.1">GND</text>
<text x="119.3" y="55.5">GND</text>
<text x="124.5" y="59.3">46</text>
<text x="124.5" y="56.8">47</text>
<text x="124.5" y="54.3">48</text>
<text x="160.1" y="56.8">3</text>
<text x="166.2" y="56.8">4</text>
<text x="205.7" y="54.3">2</text>
<text x="207.8" y="55.5">GND</text>
<text x="216.8" y="55.5">DI</text>
<text x="219.7" y="54.3">3</text>
<text x="104.4" y="63.1">10</text>
<text x="104.4" y="65.7">11</text>
<text x="105.4" y="60.6">9</text>
<text x="107.5" y="61.9">IO4</text>
<text x="107.5" y="64.4">IO5</text>
<text x="119.3" y="65.7">GND</text>
<text x="119.3" y="63.1">GND</text>
<text x="119.3" y="60.6">GND</text>
<text x="124.5" y="64.4">44</text>
<text x="124.5" y="61.9">45</text>
<text x="104.4" y="68.2">12</text>
<text x="104.4" y="70.8">13</text>
<text x="107.5" y="67">GND</text>
<text x="107.5" y="69.5">IO0</text>
<text x="119.3" y="70.8">GND</text>
<text x="119.3" y="68.2">GND</text>
<text x="124.5" y="69.5">42</text>
<text x="124.5" y="67">43</text>
<text x="104.4" y="73.3">14</text>
<text x="104.4" y="75.8">15</text>
<text x="107.5" y="72">IO1</text>
<text x="107.5" y="74.6">GND</text>
<text x="107.5" y="77.1">IO6</text>
<text x="119.3" y="75.8">GND</text>
<text x="119.3" y="73.3">GND</text>
<text x="124.5" y="77.1">39</text>
<text x="124.5" y="74.6">40</text>
<text x="124.5" y="72">41</text>
<text x="104.4" y="78.4">16</text>
<text x="104.4" y="80.9">17</text>
<text x="104.4" y="83.5">18</text>
<text x="107.5" y="79.7">IO7</text>
<text x="107.5" y="82.2">IO12</text>
<text x="119.3" y="83.5">GND</text>
<text x="119.3" y="80.9">GND</text>
<text x="119.3" y="78.4">GND</text>
<text x="124.5" y="82.2">37</text>
<text x="124.5" y="79.7">38</text>
<text x="104.4" y="86">19</text>
<text x="104.4" y="88.5">20</text>
<text x="107.5" y="84.7">IO13</text>
<text x="107.5" y="87.3">IO14</text>
<text x="107.5" y="89.8">IO15</text>
<text x="119.3" y="86">GND</text>
<text x="120.7" y="88.5">NC</text>
<text x="124.5" y="89.8">34</text>
<text x="124.5" y="87.3">35</text>
<text x="124.5" y="84.7">36</text>
<text x="104.4" y="91.1">21</text>
<text x="104.4" y="93.6">22</text>
<text x="107.5" y="92.4">NC</text>
<text x="107.5" y="94.9">IO8</text>
<text x="120.7" y="93.6">NC</text>
<text x="120.7" y="91.1">NC</text>
<text x="124.5" y="94.9">32</text>
<text x="124.5" y="92.4">33</text>
<text x="30.9" y="101.8" transform="rotate(-90 30.9 101.8)">4</text>
<text x="36" y="101.8" transform="rotate(-90 36 101.8)">1</text>
<text x="38.5" y="101.8" transform="rotate(-90 38.5 101.8)">2</text>
<text x="43.6" y="101.8" transform="rotate(-90 43.6 101.8)">3</text>
<text x="104.4" y="96.2">23</text>
<text x="104.4" y="98.7">24</text>
<text x="104.4" y="101.2">25</text>
<text x="107.5" y="97.4">IO9</text>
<text x="107.5" y="100">IO18</text>
<text x="118.5" y="101.2">RXD0</text>
<text x="118.7" y="98.7">TXD0</text>
<text x="120.7" y="96.2">NC</text>
<text x="124.5" y="100">30</text>
<text x="124.5" y="97.4">31</text>
<text x="32.2" y="103.9" transform="rotate(-90 32.2 103.9)">4</text>
<text x="37.3" y="103.9" transform="rotate(-90 37.3 103.9)">1</text>
<text x="39.8" y="103.9" transform="rotate(-90 39.8 103.9)">2</text>
<text x="44.9" y="103.9" transform="rotate(-90 44.9 103.9)">3</text>
<text x="104.4" y="103.8">26</text>
<text x="104.4" y="106.3">27</text>
<text x="107.5" y="102.5">IO19</text>
<text x="107.5" y="105.1">IO20</text>
<text x="107.5" y="107.6">IO21</text>
<text x="119.4" y="106.3">IO22</text>
<text x="119.4" y="103.8">IO23</text>
<text x="124.5" y="105.1">28</text>
<text x="124.5" y="102.5">29</text>
<text x="39.4" y="130.5">1</text>
<text x="41.5" y="131.7">IN</text>
<text x="66.2" y="131.7">OUT</text>
<text x="71.1" y="130.5">10</text>
<text x="138.9" y="129.9" transform="rotate(-90 138.9 129.9)">A</text>
<text x="143.9" y="129.9" transform="rotate(-90 143.9 129.9)">B</text>
<text x="255.8" y="129.2">A1B12</text>
<text x="256.8" y="131.7">A4B9</text>
<text x="262.4" y="130.5">GND</text>
<text x="272.5" y="130.5">SHELL</text>
<text x="279.4" y="129.2">4</text>
<text x="279.4" y="131.7">3</text>
<text x="39.4" y="133">2</text>
<text x="39.4" y="135.5">3</text>
<text x="41.5" y="134.3">ISET</text>
<text x="41.5" y="136.8">VSS</text>
<text x="64.9" y="136.8">CHG#</text>
<text x="67.7" y="134.3">TS</text>
<text x="71.1" y="135.5">8</text>
<text x="71.1" y="133">9</text>
<text x="144.7" y="136.8">C</text>
<text x="259.1" y="136.8">A5</text>
<text x="259.1" y="134.3">B8</text>
<text x="262.4" y="135.5">SBU2</text>
<text x="262.4" y="133">VBUS</text>
<text x="272.5" y="133">SHELL</text>
<text x="39.4" y="138.1">4</text>
<text x="39.4" y="140.6">5</text>
<text x="41.5" y="139.3">PRETERM</text>
<text x="41.5" y="141.9">PG#</text>
<text x="64.9" y="139.3">ISET2</text>
<text x="67.4" y="141.9">NC</text>
<text x="71.1" y="140.6">6</text>
<text x="71.1" y="138.1">7</text>
<text x="71.1" y="143.2">11</text>
<text x="138.1" y="141.9">G</text>
<text x="138.2" y="139.3">D</text>
<text x="144.7" y="139.3">E</text>
<text x="144.7" y="141.9">F</text>
<text x="189.2" y="139.3">1</text>
<text x="189.2" y="141.9">2</text>
<text x="191.3" y="140.6">IN</text>
<text x="191.3" y="143.2">GND</text>
<text x="198.2" y="140.6">OUT</text>
<text x="203.2" y="139.3">5</text>
<text x="259.1" y="141.9">A6</text>
<text x="259.1" y="139.3">B7</text>
<text x="262.4" y="143.2">DP1</text>
<text x="262.4" y="140.6">DN2</text>
<text x="262.4" y="138.1">CC1</text>
<text x="67.6" y="144.4">EP</text>
<text x="139.1" y="144.4">I</text>
<text x="144.7" y="144.4">H</text>
<text x="189.2" y="144.4">3</text>
<text x="191.3" y="145.7">EN</text>
<text x="199.5" y="145.7">NC</text>
<text x="203.2" y="144.4">4</text>
<text x="259.1" y="149.5">A8</text>
<text x="259.1" y="147">B6</text>
<text x="259.1" y="144.4">A7</text>
<text x="262.4" y="148.2">DP2</text>
<text x="262.4" y="145.7">DN1</text>
<text x="256.8" y="154.6">B4A9</text>
<text x="259.1" y="152">B5</text>
<text x="262.4" y="155.9">VBUS</text>
<text x="262.4" y="153.3">CC2</text>
<text x="262.4" y="150.8">SBU1</text>
<text x="272.5" y="155.9">SHELL</text>
<text x="279.4" y="154.6">2</text>
<text x="255.8" y="157.1">B1A12</text>
<text x="262.4" y="158.4">GND</text>
<text x="272.5" y="158.4">SHELL</text>
<text x="279.4" y="157.1">1</text>
</g>
<g font-size="1.8" fill="#00f">
<text x="262.8" y="22.3">CJ3139K</text>
<text x="25.3" y="27.4">1M</text>
<text x="35.4" y="35">1M</text>
<text x="206.9" y="31.2">WS2812C-2020-V1</text>
<text x="36.7" y="42.6">100nF</text>
<text x="206.9" y="45.1">WS2812C-2020-V1</text>
<text x="270.4" y="42.6">1M</text>
<text x="171.3" y="48.9">100k</text>
<text x="206.9" y="59.1">WS2812C-2020-V1</text>
<text x="64.6" y="62.9">100nF</text>
<text x="74.8" y="65.5">10k</text>
<text x="161.2" y="60.4">GT-TC084A-H080-L5</text>
<text x="225.4" y="70.5" transform="rotate(-90 225.4 70.5)">GND</text>
<text x="212" y="73.1">1uF</text>
<text x="224.1" y="81.9" transform="rotate(-90 224.1 81.9)">GND</text>
<text x="210.7" y="84.5">1uF</text>
<text x="222.8" y="94.6" transform="rotate(-90 222.8 94.6)">GND</text>
<text x="209.4" y="97.2">1uF</text>
<text x="48.1" y="102">SM02B-SRSS-TB(LF)(SN)</text>
<text x="106.6" y="111.2">2.4GHz</text>
<text x="31.6" y="125.1">1uF</text>
<text x="72.3" y="125.1">1uF</text>
<text x="132" y="125.1">10k</text>
<text x="137.8" y="123.1" transform="rotate(-90 137.8 123.1)">100k</text>
<text x="147.2" y="125.1">10k</text>
<text x="148" y="123.1" transform="rotate(-90 148 123.1)">100k</text>
<text x="246" y="122.8">5V</text>
<text x="27.8" y="130.2">1.5k</text>
<text x="239.1" y="130.4">GND</text>
<text x="260.6" y="126.3">GT-USB-7010ASV</text>
<text x="287.4" y="131.7">GND</text>
<text x="76.1" y="136.6">10k</text>
<text x="121.8" y="132.8">10nF</text>
<text x="157.4" y="132.8">10nF</text>
<text x="192.9" y="134">1uF</text>
<text x="240.9" y="133">5V</text>
<text x="250.7" y="135.2">5.1k</text>
<text x="24" y="141.7">2k</text>
<text x="239.1" y="138.1">GND</text>
<text x="248.4" y="143.1">D+</text>
<text x="40.5" y="148">BQ24040DSQR</text>
<text x="190.4" y="149.3">TLV75533PDBVR</text>
<text x="248.9" y="145.6">D-</text>
<text x="139.6" y="151.6">EC21A1520401</text>
<text x="239.1" y="153.3">GND</text>
<text x="240.9" y="155.8">5V</text>
<text x="252.4" y="150.4">5.1k</text>
<text x="214.5" y="160.7">2.2uF</text>
<text x="239.1" y="158.4">GND</text>
<text x="287.4" y="157.1">GND</text>
<text x="36.7" y="182">AO3401A</text>
<text x="16.4" y="187.4">100k</text>
<text x="51.9" y="203.9">BAT60AE6327</text>
</g>
</svg>
